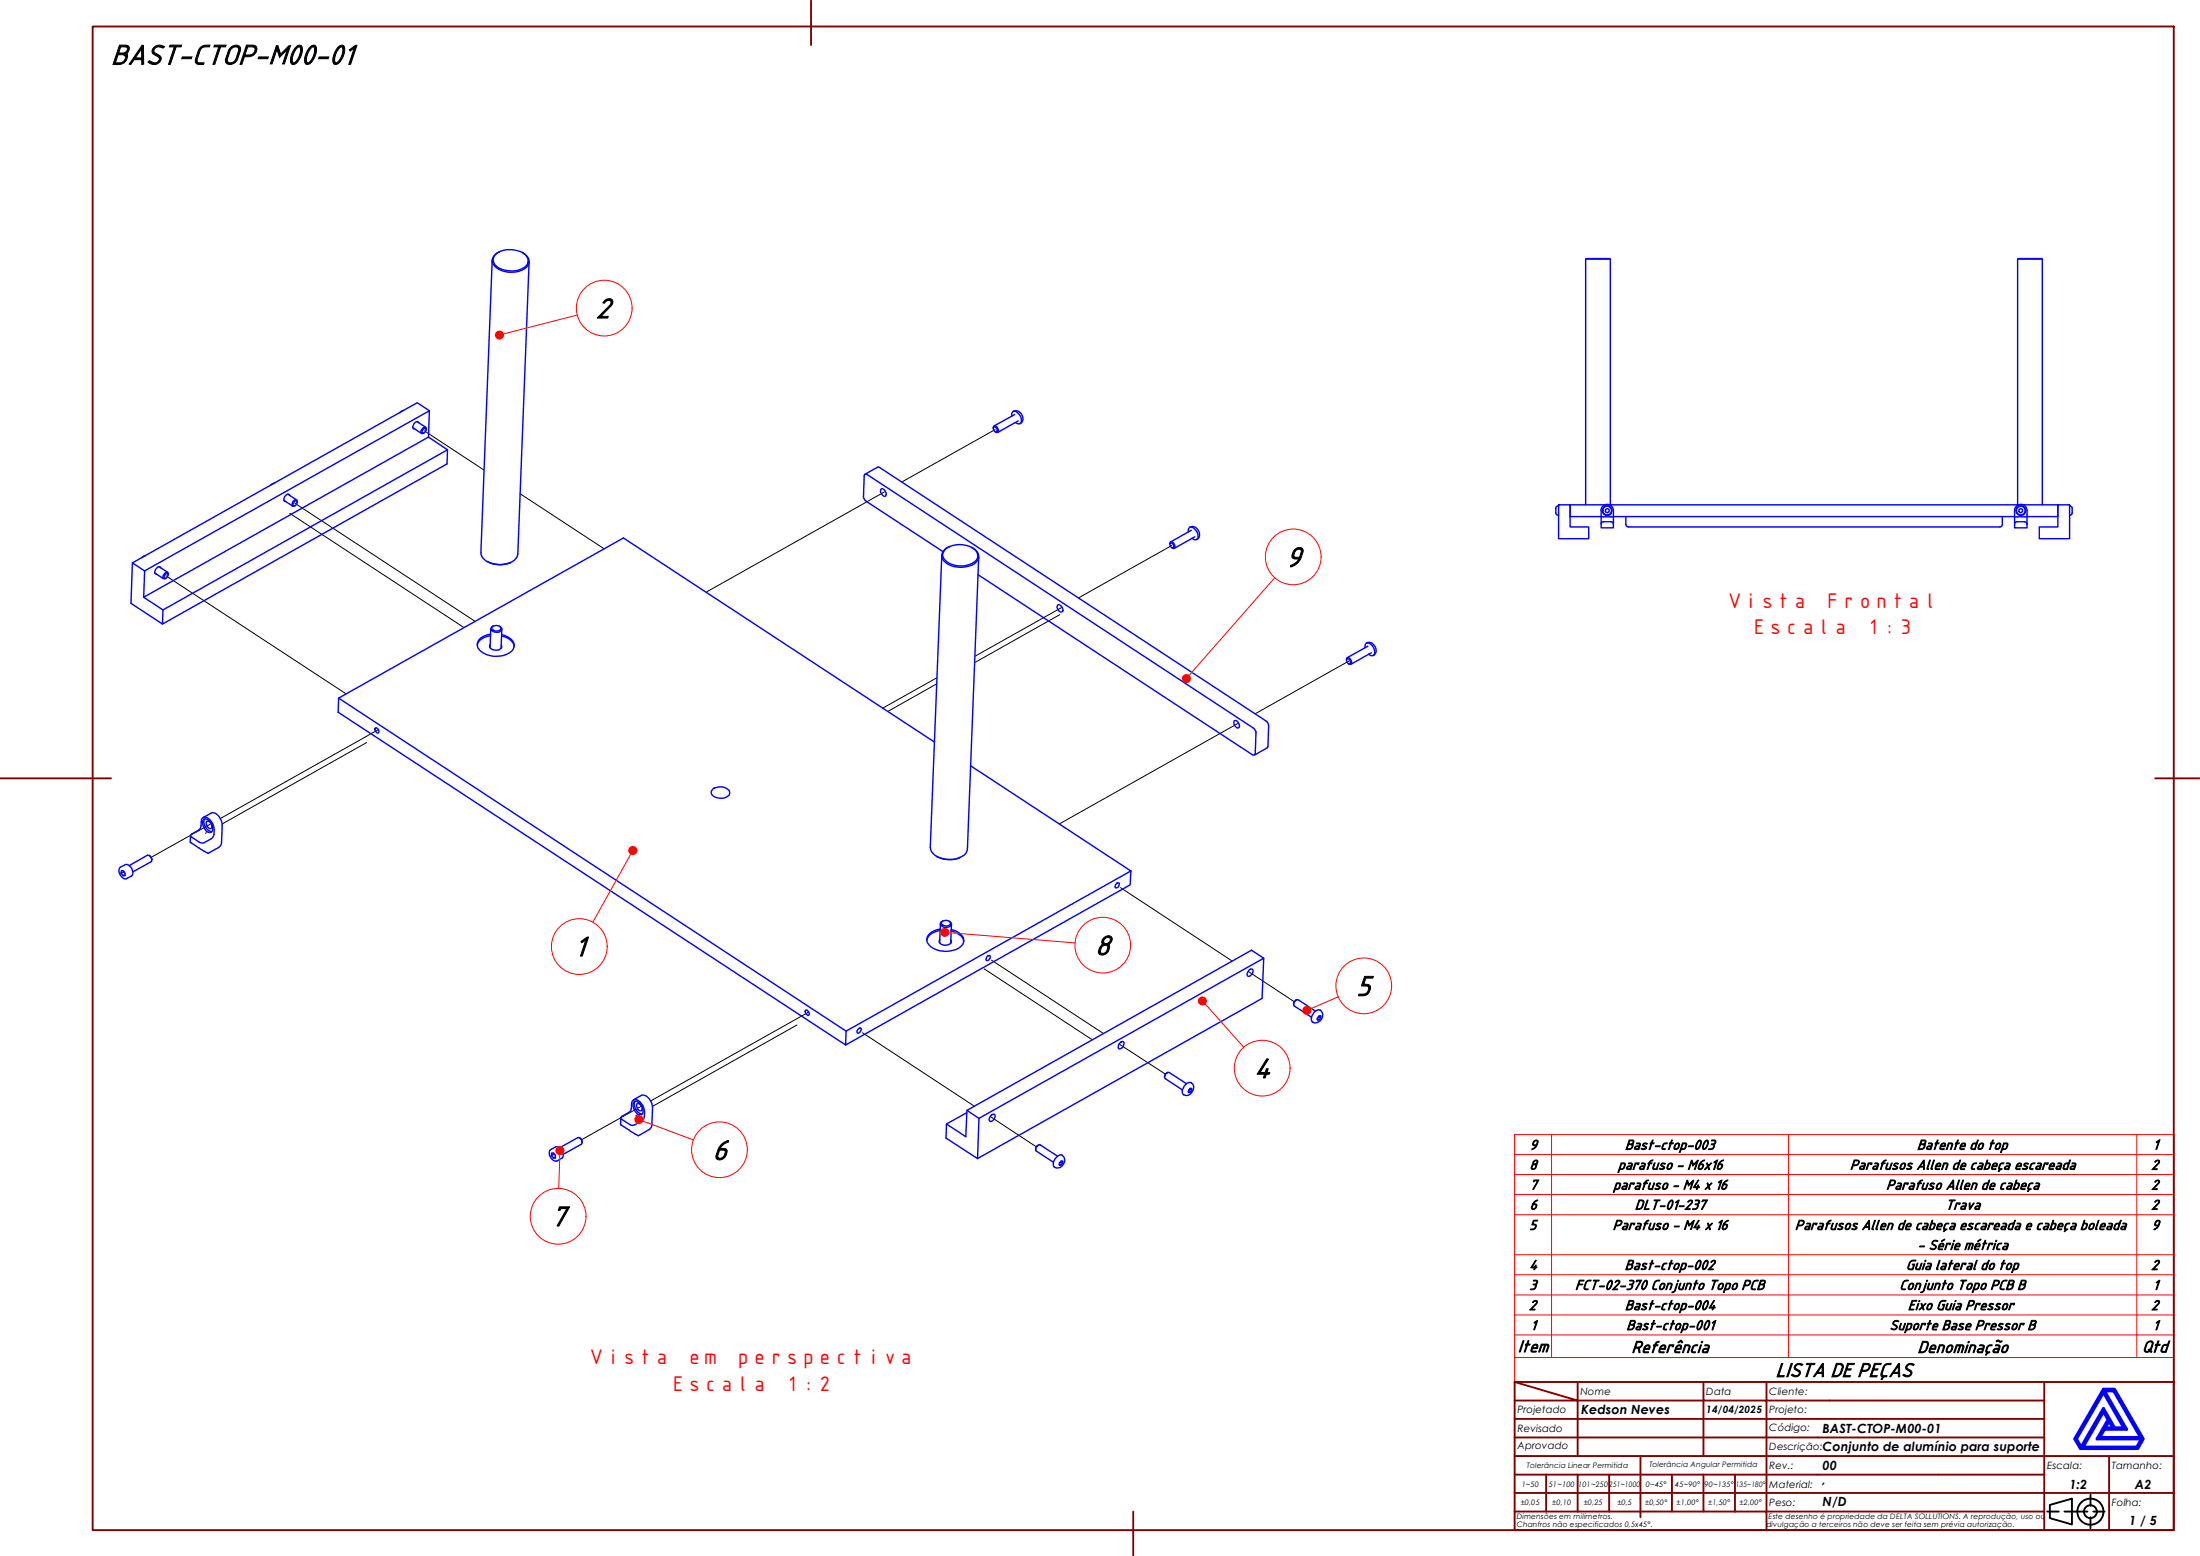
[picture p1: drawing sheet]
<svg xmlns="http://www.w3.org/2000/svg" width="594mm" height="420mm" viewBox="0 0 594 420" stroke-linecap="round" stroke-linejoin="round" font-family="sans-serif">
<!-- layer: Trilho torcido (ISO) -->
<g fill="none" stroke="#000" stroke-width=".27">
<path d="M114.6 116.3l16.1 10.6M268.7 116l-25.2 14.2M78.2 138.6l47.1 30.9M79.7 135.9l48.6 31.9M140.5 133.3l22.6 14.9M239.1 132.7l-48.5 27.2M44.8 155.5l48.7 31.9M316.4 147.3l-25.2 14.2M286.2 166l-23 12.9M286.8 164l-23.5 13.2M364.2 178.5l-25.3 14.3M102.2 197l-42.7 24"/>
<path d="M253 184.6l-13.3 7.5M253 183l-14.7 8.2M334.5 195.2l-48.4 27.3M99 200.5l-39 22M55.8 224.8l-.3 .2M57 222.4l-16.2 9.1M302.6 239.7l30.1 19.8M267.7 259.2l30.2 19.9M215.2 276.8l-39 21.9M218.4 273.3l-42.7 24M232.9 278.9l30.2 19.8M265.7 261.6l29.3 19.2"/>
<path d="M337.1 262.3l12.4 8.2M173.2 298.7l-16.2 9.1M302.2 281.9l12.5 8.1M172 301.1l-.3 .2M267.4 301.5l12.4 8.2"/>
</g>
<!-- layer: Visible (ABNT) -->
<g fill="none" stroke="#00f" stroke-width=".38">
<path d="M132.9 70.3l-3 78.9a3.4 3.4 0 0 0 2.9 2.9 6.5 6.5 0 0 0 6.6-1.4l.4-1.1 3.1-78.9M133.8 68.7a6.6 6.6 0 0 1 8.1 .1 2.14 2.14 0 0 1-.8 3.7 7 7 0 0 1-7.4-1 1.98 1.98 0 0 1 .1-2.8zM134.9 68a2.37 2.37 0 0 0-1.8 1.8 2.37 2.37 0 0 0 .9 2.4 7 7 0 0 0 8.2-.1 2.31 2.31 0 0 0-1-3.8l-.2-.1M428.2 70h6.6M544.8 70h6.7M109 110.8l-1.1 .6M111.5 115.5l2.4 1.6M112.6 113.8l2.3 1.6M113.1 114.2l-.2-.3a1.29 1.29 0 0 0-1.2 1.9h.3M114.1 116.1a.68 .68 0 0 1 1-.4l-.1 .6a.79 .79 0 0 1-.9 .6zM115.1 116v-.5a1.1 1.1 0 0 0-1.2 .3 1.1 1.1 0 0 0-.1 1.2l.6-.1M115.7 118l.3-7.1-76.9 43.3-.3 7.1"/>
<path d="M116 110.9l-3.4-2.1-76.8 43.2 3.3 2.2M268.2 115.6l.3-.6a1.05 1.05 0 0 1 .9 .7 1.05 1.05 0 0 1-.2 1.1l-.4-.2M268.4 115.3a.85 .85 0 0 1 .8 .5 .85 .85 0 0 1-.2 .9l-.5-.3a.89 .89 0 0 1-.1-1.1zM273.2 112.3a.9 .9 0 0 1 .7-1.3 2.48 2.48 0 0 1 1.8 3.2 1.01 1.01 0 0 1-1.5-.1M273.6 111.1a1.94 1.94 0 0 1 2.3 .9 1.94 1.94 0 0 1-.4 2.4M274 111.9l-5.6 3.1M275 113.6l-5.6 3.2M74.2 130.4l-1.1 .6M76.6 135.1l2.4 1.5M77.7 133.5l2.4 1.5M78.2 133.8l-.1-.3a1.27 1.27 0 0 0-1.3 1.9h.4M79.5 135.4l.5-.2a.73 .73 0 0 1 .1 1 .73 .73 0 0 1-1 .2z"/>
<path d="M80.3 135.6l-.2-.7a1.31 1.31 0 0 0-1.2 1.7h.7M120.8 121.5l-76.8 43.2-5.2-3.4 76.9-43.3 5.1 3.5-.1 3.8-76.8 43.2 .1-3.8M233.6 128.1l3.4-1.9h.5l104.4 68.5 .5 .6 .2 .7-.3 5.8-3.5 2.1M237.9 132.1a1.26 1.26 0 0 1 1.3 1.7l-.2 .2a1.41 1.41 0 0 1-1.1-1.9zM420.7 136.6l-.4 .2-.2 .5 .1 1.4 .5 .4M420.8 139.2h.1M420.8 136.6h.1M420.9 136.3h3.1v6h5v3.2h-8.1zM428.2 136.3v-66.3l.2-.2 6.4 .2v66.3M432.3 137.9a1.68 1.68 0 0 1 1.7-1.7 1.68 1.68 0 0 1 1.7 1.7M432.4 137.9v4.6h3.3v-1M432.4 139.6h3.3"/>
<path d="M433.5 137.6l.5-.3 .5 .3v.6l-.5 .3-.5-.3zM433.5 136.3h-9.5v3.2h8.4M434.5 136.3h110.6M434.8 138.8a1.3 1.3 0 0 0-.4-2.1 1.3 1.3 0 0 0-1.8 1.2 1.3 1.3 0 0 0 1.9 1.2l.4-.2M435.7 139.5h108.3M435.7 137.9v3.6M439 139.5l.1 2.4 .6 .4h100.3a.67 .67 0 0 0 .7-.7v-2.1M544 137.9v4.6h3.4v-1M544 139.6h3.4M544 137.9a1.68 1.68 0 0 1 1.7-1.7 1.68 1.68 0 0 1 1.7 1.7M544.8 136.3v-66.3l.2-.2 6.5 .2v66.3M545.2 137.6l.5-.3 .5 .3v.6l-.5 .3-.5-.3z"/>
<path d="M546.2 136.3h9.5v3.2h-8.3M547.4 137.9v3.6M555.7 136.3h3.2v9.2h-8.2v-3.2h5zM558.9 139.2h.1M558.9 136.6h.1M559 136.6l.5 .4 .1 1.5-.2 .4-.4 .2M35.8 152l-.4 10.9 8.5 5.6M39.3 150l-1 .6M41.8 154.7l2.3 1.6M42.9 153l2.4 1.5M43.4 153.3l-.2-.2a1.29 1.29 0 0 0-1.2 1.9h.3M44.4 155.3l.8-.5a.85 .85 0 0 1 0 .9 .85 .85 0 0 1-.8 .4z"/>
<path d="M45.4 155.2l-.2-.7a1.09 1.09 0 0 0-1 .6 1.09 1.09 0 0 0 .1 1.2l.5-.2M131.5 151.6a7.4 7.4 0 0 0 6.4 .3M254.3 150l-3.1 78.8a3.6 3.6 0 0 0 3 3 6.4 6.4 0 0 0 6.6-1.4l.4-1.2 3.1-78.9M254.6 148.9l-20.8-13.6-.6-1 .2-6.1 .2-.1h.5l104.4 68.5 .7 .9-.3 6.2-.2 .2-.5-.1-74.1-48.6M255.2 148.4a6.5 6.5 0 0 1 8.5 .5 2.11 2.11 0 0 1-1.2 3.2 6.3 6.3 0 0 1-7.7-1.4 1.87 1.87 0 0 1 .4-2.3zM256.3 147.6a2.41 2.41 0 0 0-1.8 1.9 2.41 2.41 0 0 0 .9 2.4 6.9 6.9 0 0 0 8.3-.2 2.35 2.35 0 0 0-1.3-3.8M315.9 146.9a.48 .48 0 0 1 .5-.6l.6 .4a.87 .87 0 0 1-.1 1.4l-.4-.2M316 146.6a.85 .85 0 0 1 .9 .5 .85 .85 0 0 1-.2 .9l-.5-.3a.89 .89 0 0 1-.2-1.1zM320.9 143.6a.89 .89 0 0 1 .3-1.2 .89 .89 0 0 1 1.2 .2 2.53 2.53 0 0 1 .9 2.9 .96 .96 0 0 1-1.4-.2M321.2 142.4a1.94 1.94 0 0 1 2.2 .4 1.94 1.94 0 0 1 .4 2.2l-.6 .7M321.7 143.2l-5.6 3.1M322.6 144.9l-5.5 3.2"/>
<path d="M432.4 141.5l.4-.6h2.4l.5 .6M544 141.5l.4-.6h2.5l.3 .2 .2 .4M132.3 174.1a1.17 1.17 0 0 0 1.5 1.5 1.16 1.16 0 0 0 1.2-.2 1.16 1.16 0 0 0 .4-1.2M132.5 171.2a3.9 3.9 0 0 0-3.6 2.5 3.1 3.1 0 0 0 2.5 3.1 6.5 6.5 0 0 0 7.2-1.6 2.42 2.42 0 0 0-1.4-3.2l-1.8-.6M132.5 171.6l-1.6 .5a3.2 3.2 0 0 0-2.1 2.1M132.5 169.8l-.2 5.1M132.9 169.3a1.44 1.44 0 0 1 2.4 .4 1.39 1.39 0 0 1-1.3 .7 1.39 1.39 0 0 1-1.2-.8zM133.2 169a.89 .89 0 0 0-.7 1 1.89 1.89 0 0 0 3 0v-.3l-.6-.6M135.4 171.7a3.7 3.7 0 0 1 3.4 2.9M135.5 169.9l-.2 5.1M285.6 163.4a1.31 1.31 0 0 1 1.4 1.7 1.21 1.21 0 0 1-1.3-.4 1.21 1.21 0 0 1-.1-1.3zM363.6 178.2a.48 .48 0 0 1 .5-.6l.6 .4a.87 .87 0 0 1-.1 1.4l-.4-.2"/>
<path d="M363.7 177.9a.85 .85 0 0 1 .8 .5 .85 .85 0 0 1-.1 .9 1.01 1.01 0 0 1-.7-1.4zM368.6 174.9a.93 .93 0 0 1 .7-1.3 2.48 2.48 0 0 1 1.7 3.2l-.5 .3-.9-.5M369 173.7a1.95 1.95 0 0 1 2.3 .9 1.95 1.95 0 0 1-.5 2.4M369.4 174.5l-5.6 3.1M370.3 176.3l-5.5 3.1M91.4 188.5l137.1 89.9M101.3 196.6a.76 .76 0 0 1 .9 .4 .76 .76 0 0 1-.2 1l-.3-.2a1.12 1.12 0 0 1-.4-1.2zM333.3 194.6a1.25 1.25 0 0 1 1.2 .7 1.25 1.25 0 0 1-.1 1.3 1.41 1.41 0 0 1-1.1-2zM192.4 213.1a3.2 3.2 0 0 1 4.6 .7 1.92 1.92 0 0 1-2.2 1.8 2.41 2.41 0 0 1-2.8-1.6zM252.3 200.4l-84-55.1-76.9 43.2-.1 3.8 137 89.9M262.1 206.8l43.3 28.4-76.9 43.2-.2 3.8 76.9-43.3 .2-3.7M32.3 234.4l1.5-.9a2.03 2.03 0 0 1 1.8 3l-1.4 .7a1.86 1.86 0 0 1-2-1.6l-.1-.8z"/>
<path d="M32.8 235.1h.5l.5 .7v.7h-.6l-.5-.7zM33.5 235.3v.1M33.6 235.6l-.1-.2-.8 .4M33.8 236.2l-.6 .3M34.9 233.7l4.9-2.8a1.21 1.21 0 0 1 1 1.8l-4.9 2.7M40.3 231l.5 .5 .2 .8M54.6 221a1.6 1.6 0 0 1 2.4 .8 4.1 4.1 0 0 1 .3 4.4l-2.1 1.3-.7 .1-.7-.2-2.3-1.6-.1-.2 .4-.4 2-1.3a3.1 3.1 0 0 0 .6-2.6zM54.9 220.8l2.1-1.2a2.11 2.11 0 0 1 2.5 1.5l.5 1.8-.2 4.7-.2 .7-.5 .5-2.9 1.6-4.8-3v-1.8M55.1 221.2a2.04 2.04 0 0 1 2.3 2 1.1 1.1 0 0 1-.7 1.6 1.1 1.1 0 0 1-1.4-1l-.2-.3a2.04 2.04 0 0 1 0-2.3zM55.3 221.1a2.55 2.55 0 0 0 1.9 3.5M55.8 221.8a1.26 1.26 0 0 1 1.2 .6 1.26 1.26 0 0 1 0 1.4 1.4 1.4 0 0 1-1.2-2zM252.9 231.2a7.4 7.4 0 0 0 6.4 .3"/>
<path d="M301.7 238.4h.5l.1 .3a.82 .82 0 0 1-.3 .8 .82 .82 0 0 1-.9 .1 1.14 1.14 0 0 1 .6-1.2zM253.7 253.7a1.2 1.2 0 0 0 1.5 1.5 1.21 1.21 0 0 0 1.6-1.3M253.9 250.9a3.6 3.6 0 0 0-3.6 3.1 5.1 5.1 0 0 0 5.4 2.9l.9-.1a3.9 3.9 0 0 0 3.6-2.4 3.1 3.1 0 0 0-2.5-3.2l-.8-.2M253.9 251.2l-.9 .2a3.5 3.5 0 0 0-2.7 2.5M253.9 249.4l-.2 5.2M254.6 248.7a1.38 1.38 0 0 1 2.1 .6 1.42 1.42 0 0 1-2.5 0zM254.6 248.7a.78 .78 0 0 0-.7 .9 1.84 1.84 0 0 0 3 .1l-.2-.6-.4-.3M256.9 251.4l1.5 .5a2.79 2.79 0 0 1 1.8 2.3M256.9 249.5l-.2 5.2M266.6 258.2l.5-.2a.76 .76 0 0 1 .1 .9 .76 .76 0 0 1-.9 .3zM341.2 258.7l-.4 10.9-76.8 43.2-8.5-5.5 .1-3.8M217.5 272.8a.8 .8 0 0 1 .9 .5 .8 .8 0 0 1-.2 .9l-.3-.2a1.05 1.05 0 0 1-.4-1.2z"/>
<path d="M231.8 277.9l.5-.4 .2 .2a1.02 1.02 0 0 1-.9 1.3 .74 .74 0 0 1 .2-1.1zM337.2 262l.4-.3h.6a1.35 1.35 0 0 1-1.1 1.9l-.2-.1a1.42 1.42 0 0 1 .3-1.5zM350.1 270l-.6 .5-.2 .8M354.9 273.3a1.34 1.34 0 0 1 1.7-.5 1.95 1.95 0 0 1 .2 2.5 1.95 1.95 0 0 1-2.4 .6 2.15 2.15 0 0 1 .5-2.6zM355.2 273l-4.6-3a1.14 1.14 0 0 0-1.1 1.6l4.6 3.1M355.7 275.1l.5 .3M356.2 274.6l-.5 .5M356.2 274.4v.2l.4 .3M356.2 274.3h.5l-.1 .6-.4 .5h-.5l.1-.6zM170.8 297.2a1.6 1.6 0 0 1 2.4 .8 4.1 4.1 0 0 1 .3 4.5l-2.1 1.2a1.21 1.21 0 0 1-1.3-.1l-2.1-1.3-.4-.4 .4-.5 2.1-1.2a2.51 2.51 0 0 0 .5-2.2zM171 297.7a1.35 1.35 0 0 1 2.2 .7 1.84 1.84 0 0 1 0 2.6 2.19 2.19 0 0 1-2.3-2.3zM171.1 297l2.1-1.2a3.1 3.1 0 0 1 3 3.3l-.2 5.1-.7 .8-2.9 1.7-4.8-3v-1.8"/>
<path d="M171.5 297.3a2.51 2.51 0 0 0 1.9 3.5M172 298a1.22 1.22 0 0 1 1.2 .6 1.22 1.22 0 0 1 0 1.4 1.32 1.32 0 0 1-1.2-2zM261.1 299.8l3.3 2.2-.4 10.8M302.5 281.6l.6-.4 .2 .1a1.39 1.39 0 0 1-1 2 .98 .98 0 0 1 .2-1.7zM315.3 289.6l-.6 .4-.2 .8M320.1 292.9a1.26 1.26 0 0 1 1.8-.4 1.26 1.26 0 0 1 .3 1.8 1.81 1.81 0 0 1-2.7 1.3 2.08 2.08 0 0 1 .6-2.7zM320.4 292.7l-4.7-3.1a1.14 1.14 0 0 0-1.1 1.7l4.7 3M320.9 294.7l.5 .3M321.3 294l.5 .5M321.4 293.9h.4v.6l-.4 .5h-.5v-.6zM321.4 294.2l-.5 .5M148.5 310.6l1.6-.9a2.07 2.07 0 0 1 1.7 3l-1.4 .8a2.1 2.1 0 0 1-1.9-2.9z"/>
<path d="M149 311.3h.5l.5 .7v.7h-.6l-.5-.7zM149.7 311.6h.1M149.8 311.8l-.1-.2-.8 .4M150 312.4l-.6 .3M151.1 309.9l4.9-2.7a1.18 1.18 0 0 1 1 1.8l-4.9 2.7M156.5 307.3l.5 .5 .2 .7M261 300.5l-5.4 3 5.2 3.4 .3-7.1 76.8-43.2 3.3 2.1-76.8 43.3M267.6 301.2l.7-.4 .2 .1a1.24 1.24 0 0 1-.1 1.3 1.24 1.24 0 0 1-1.2 .5 1.3 1.3 0 0 1 .4-1.5zM280.5 309.2l-.7 .5-.1 .7M285.2 312.5a1.19 1.19 0 0 1 1.7-.5l.3 .3a1.95 1.95 0 0 1-.2 2.3 1.95 1.95 0 0 1-2.3 .5 1.88 1.88 0 0 1 .5-2.6zM285.6 312.2l-4.7-3a1.14 1.14 0 0 0-1.1 1.6l4.7 3.1M286.1 314l.5-.5h.4v.6l-.5 .5h-.4z"/>
<path d="M286.1 314.4l.4 .2M286.5 313.8l-.4 .5M286.5 313.5v.3l.5 .3"/>
<circle cx="434" cy="137.9" r="1.17"/>
<circle cx="545.7" cy="137.9" r="1.3"/>
<circle cx="545.7" cy="137.9" r="1.17"/>
</g>
<g fill="none" stroke="#f00" stroke-width=".27">
<path d="M355.2 271.8l-1.1 .5M409 311.8h178M409 317.2h178M419 306.4v60.2M483 306.4v60.2M577 306.4v60.2M409 322.6h178M409 328h178M409 338.8h178M409 344.2h178M409 349.7h178M409 355.1h178"/>
<path d="M409 360.5h178v-54.1h-178v60.2M409 366.6v6.6h178v-6.6M587 360.5v6.1h-178"/>
</g>
<!-- layer: Borda A3/A4 (ABNT) -->
<g fill="none" stroke="#800000" stroke-width=".51">
<path d="M25 7.2h562v406h-562zM219 .2v12M0 210.2h30M582 210.2h12M409 373.2l17 5h-17M409 373.2h178v40h-178zM426 378.2h34v4.9h17M426 378.2v15M426 373.2v5M460 373.2v5h17v4.9M477 373.2v5h75M552 373.2v20h-143"/>
<path d="M409 383.1h51v10.1M409 398.2h17M417.5 398.2v10M434.5 398.2h-8.5v10M443 393.2v16.5M451.5 398.2v10h-42.5M460 398.2v10h8.5M468.5 398.2v10M477 398.2h-42.5v10M477 383.1v5.1h-68M477 398.2v10h75M477 383.1h75"/>
<path d="M477 398.2h75M552 388.2h-75v10M569.5 393.2v9.9h17.5M587 393.2h-35v9.9h17.5v10.1M306 408.2v12M409 403.1h143v10.1M451.5 408.2h8.5M468.5 408.2h8.5v5"/>
</g>
<path d="M568 376l5.5 9.6h-2.5l-3-5.3-6 10.5-1.3-2.3zM568 375.1h3l7.7 13.4-1.4 2.6h-15.5l-1.5-2.6zM568.3 375.6h2.5l7.2 12.6h-11l1.3-2.3h5.9zM568 381.2l1.3 2.1-3 5.2h12l-1.3 2.3h-14.5zM569.5 383.8l1 1.8h-2z" fill="none" stroke="#00f" stroke-width=".83"/>
<!-- layer: 0 -->
<path d="M561.8 391.1h15.5" fill="none" stroke="#000" stroke-width=".27"/>
<g fill="none" stroke="#000" stroke-width=".51">
<path d="M552.8 408.2h3.1M553.5 406.4l6-1.7v6.9l-6-1.7zM557.5 408.2h6.2M564.5 403.6v3M564.5 409.7v3M565.3 408.2h3"/>
<circle cx="564.5" cy="408.2" r="3.5"/>
<circle cx="564.5" cy="408.2" r="1.75"/>
</g>
<circle cx="352.9" cy="272.8" r="1.24" fill="#f00"/>
<g fill="none" stroke="#f00" stroke-width=".27">
<path d="M361.4 269.2l-6.2 2.6M151.1 312v1.2"/>
<circle cx="368.3" cy="266.2" r="7.5"/>
</g>
<circle cx="151.2" cy="310.7" r="1.26" fill="#f00"/>
<g fill="none" stroke="#f00" stroke-width=".27">
<path d="M151.1 313.2l-.2 7.8M173.7 302.7l1.2 .5"/>
<circle cx="150.7" cy="328.4" r="7.5"/>
</g>
<circle cx="172.5" cy="302.3" r="1.26" fill="#f00"/>
<g fill="none" stroke="#f00" stroke-width=".27">
<path d="M256.3 251.9h1.3M174.9 303.2l12.4 4.6"/>
<circle cx="194.3" cy="310.5" r="7.5"/>
</g>
<circle cx="255.1" cy="251.8" r="1.24" fill="#f00"/>
<path d="M137.3 89.8l-1.2 .3M257.6 251.9l32.7 2.7M305.3 255.2a7.5 7.5 0 0 0-11-6.7 7.5 7.5 0 0 0-.9 12.8 7.5 7.5 0 0 0 11.8-5l.1-1.1" fill="none" stroke="#f00" stroke-width=".27"/>
<circle cx="134.9" cy="90.5" r="1.26" fill="#f00"/>
<g fill="none" stroke="#f00" stroke-width=".27">
<path d="M155.9 85.1l-18.6 4.7M325.5 271.2l.9 .9"/>
<circle cx="163.2" cy="83.2" r="7.5"/>
</g>
<circle cx="324.7" cy="270.3" r="1.24" fill="#f00"/>
<g fill="none" stroke="#f00" stroke-width=".27">
<path d="M170.2 230.7l-.5 1.1M326.4 272.1l9.5 10.7"/>
<circle cx="340.8" cy="288.4" r="7.5"/>
</g>
<circle cx="170.9" cy="229.7" r="1.26" fill="#f00"/>
<g fill="none" stroke="#f00" stroke-width=".27">
<path d="M322 181.3l-.8 1M169.7 231.8l-9.6 17.2"/>
<circle cx="156.4" cy="255.6" r="7.5"/>
</g>
<circle cx="320.4" cy="183.2" r="1.24" fill="#f00"/>
<g fill="none" stroke="#f00" stroke-width=".27">
<path d="M344.2 156l-22.2 25.3"/>
<circle cx="349.2" cy="150.4" r="7.5"/>
</g>
<g font-size="8.1">
<text x="30" y="17.3">BAST-CTOP-M00-01</text>
<text x="160.9" y="85.8">2</text>
<text x="347.3" y="153">9</text>
<text x="295.7" y="257.8">8</text>
<text x="155.1" y="258.1">1</text>
<text x="366.2" y="268.8">5</text>
<text x="338.6" y="291">4</text>
<text x="192.4" y="313.1">6</text>
<text x="148.8" y="331">7</text>
</g>
<g font-size="6.2" fill="#f00">
<text x="466.3" y="164.2">Vista</text>
<text x="492.7" y="164.2">Frontal</text>
<text x="472.9" y="171.3">Escala</text>
<text x="503.7" y="171.3">1:3</text>
<text x="158.9" y="368.4">Vista</text>
<text x="185.4" y="368.4">em</text>
<text x="198.6" y="368.4">perspectiva</text>
<text x="181" y="375.5">Escala</text>
<text x="211.8" y="375.5">1:2</text>
</g>
<text font-size="5.6" x="479.5" y="371.7">LISTA DE PEÇAS</text>
<g font-size="4.8">
<text x="409.9" y="365">Item</text>
<text x="440.6" y="365.2">Referência</text>
<text x="517.8" y="365.2">Denominação</text>
<text x="578.4" y="365.1">Qtd</text>
</g>
<g font-size="4">
<text x="413.1" y="310.4">9</text>
<text x="438.8" y="310.4">Bast-ctop-003</text>
<text x="517.7" y="310.4">Batente do top</text>
<text x="581.3" y="310.3">1</text>
<text x="413" y="315.8">8</text>
<text x="436.9" y="315.8">parafuso - M6x16</text>
<text x="499.6" y="315.8">Parafusos Allen de cabeça escareada</text>
<text x="580.9" y="315.8">2</text>
<text x="413.1" y="321.2">7</text>
<text x="435.6" y="321.2">parafuso - M4 x 16</text>
<text x="509.3" y="321.2">Parafuso Allen de cabeça</text>
<text x="580.9" y="321.2">2</text>
<text x="413.1" y="326.6">6</text>
<text x="441.5" y="326.6">DLT-01-237</text>
<text x="525.3" y="326.6">Trava</text>
<text x="580.9" y="326.6">2</text>
<text x="412.9" y="332">5</text>
<text x="435.5" y="332">Parafuso - M4 x 16</text>
<text x="484.7" y="332">Parafusos Allen de cabeça escareada e cabeça boleada</text>
<text x="581" y="332">9</text>
<text x="517.8" y="337.4">- Série métrica</text>
<text x="412.9" y="342.8">4</text>
<text x="438.7" y="342.8">Bast-ctop-002</text>
<text x="514.7" y="342.8">Guia lateral do top</text>
<text x="580.9" y="342.8">2</text>
<text x="412.9" y="353.7">2</text>
<text x="412.9" y="348.2">3</text>
<text x="425.3" y="348.2">FCT-02-370 Conjunto Topo PCB</text>
<text x="438.8" y="353.7">Bast-ctop-004</text>
<text x="512.9" y="348.2">Conjunto Topo PCB B</text>
<text x="515.2" y="353.7">Eixo Guia Pressor</text>
<text x="580.9" y="353.7">2</text>
<text x="581.3" y="348.2">1</text>
<text x="413.3" y="359.1">1</text>
<text x="439.2" y="359.1">Bast-ctop-001</text>
<text x="510.2" y="359.1">Suporte Base Pressor B</text>
<text x="581.3" y="359.1">1</text>
</g>
<g font-size="3.4">
<text x="427" y="381.9">Kedson Neves</text>
<text x="492.1" y="386.9">BAST-CTOP-M00-01</text>
<text x="492.1" y="391.7">Conjunto de alumínio para suporte</text>
<text x="492.1" y="396.9">00</text>
<text x="492.1" y="400.7">,</text>
<text x="558.8" y="401.9">1:2</text>
<text x="576.5" y="401.9">A2</text>
<text x="492.1" y="406.7">N/D</text>
<text x="575" y="411.7">1 / 5</text>
</g>
<g font-size="2.7">
<text x="426.8" y="376.7">Nome</text>
<text x="460.8" y="376.7">Data</text>
<text x="477.8" y="376.7">Cliente:</text>
<text x="409.8" y="381.4">Projetado</text>
<text x="460.8" y="381.5">14/04/2025</text>
<text x="477.8" y="381.4">Projeto:</text>
<text x="409.8" y="386.7">Revisado</text>
<text x="477.8" y="386.4">Código:</text>
<text x="409.8" y="391.4">Aprovado</text>
<text x="477.8" y="391.5">Descrição:</text>
<text x="477.8" y="401.7">Material:</text>
<text x="477.8" y="396.7">Rev.:</text>
<text x="552.8" y="396.7">Escala:</text>
<text x="570.3" y="396.7">Tamanho:</text>
<text x="477.8" y="406.6">Peso:</text>
<text x="570.3" y="406.7">Folha:</text>
</g>
<g font-size="2">
<text x="410.9" y="401.4">1~50</text>
<text x="412.3" y="396.4">Tolerância Linear Permitida</text>
<text x="418.2" y="401.4">51~100</text>
<text x="426.1" y="401.4">101~250</text>
<text x="434.5" y="401.4">251~1000</text>
<text x="444.4" y="401.4">0~45°</text>
<text x="445.4" y="396.2">Tolerância Angular Permitida</text>
<text x="452.4" y="401.4">45~90°</text>
<text x="460.3" y="401.4">90~135°</text>
<text x="468.7" y="401.4">135~180°</text>
<text x="410.7" y="406.3">±0,05</text>
<text x="419.2" y="406.3">±0,10</text>
<text x="427.7" y="406.3">±0,25</text>
<text x="436.8" y="406.3">±0,5</text>
<text x="444.2" y="406.3">±0,50°</text>
<text x="452.8" y="406.3">±1,00°</text>
<text x="461.3" y="406.3">±1,50°</text>
<text x="469.7" y="406.3">±2,00°</text>
<text x="409.6" y="410.2">Dimensões em milímetros.</text>
<text x="409.6" y="412.3">Chanfros não especificados 0,5x45°.</text>
<text x="477" y="412.3">divulgação a terceiros não deve ser feita sem prévia autorização.</text>
<text x="477.6" y="410.2">Este desenho é propriedade da DELTA SOLLUTIONS. A reprodução, uso ou</text>
</g>
</svg>
